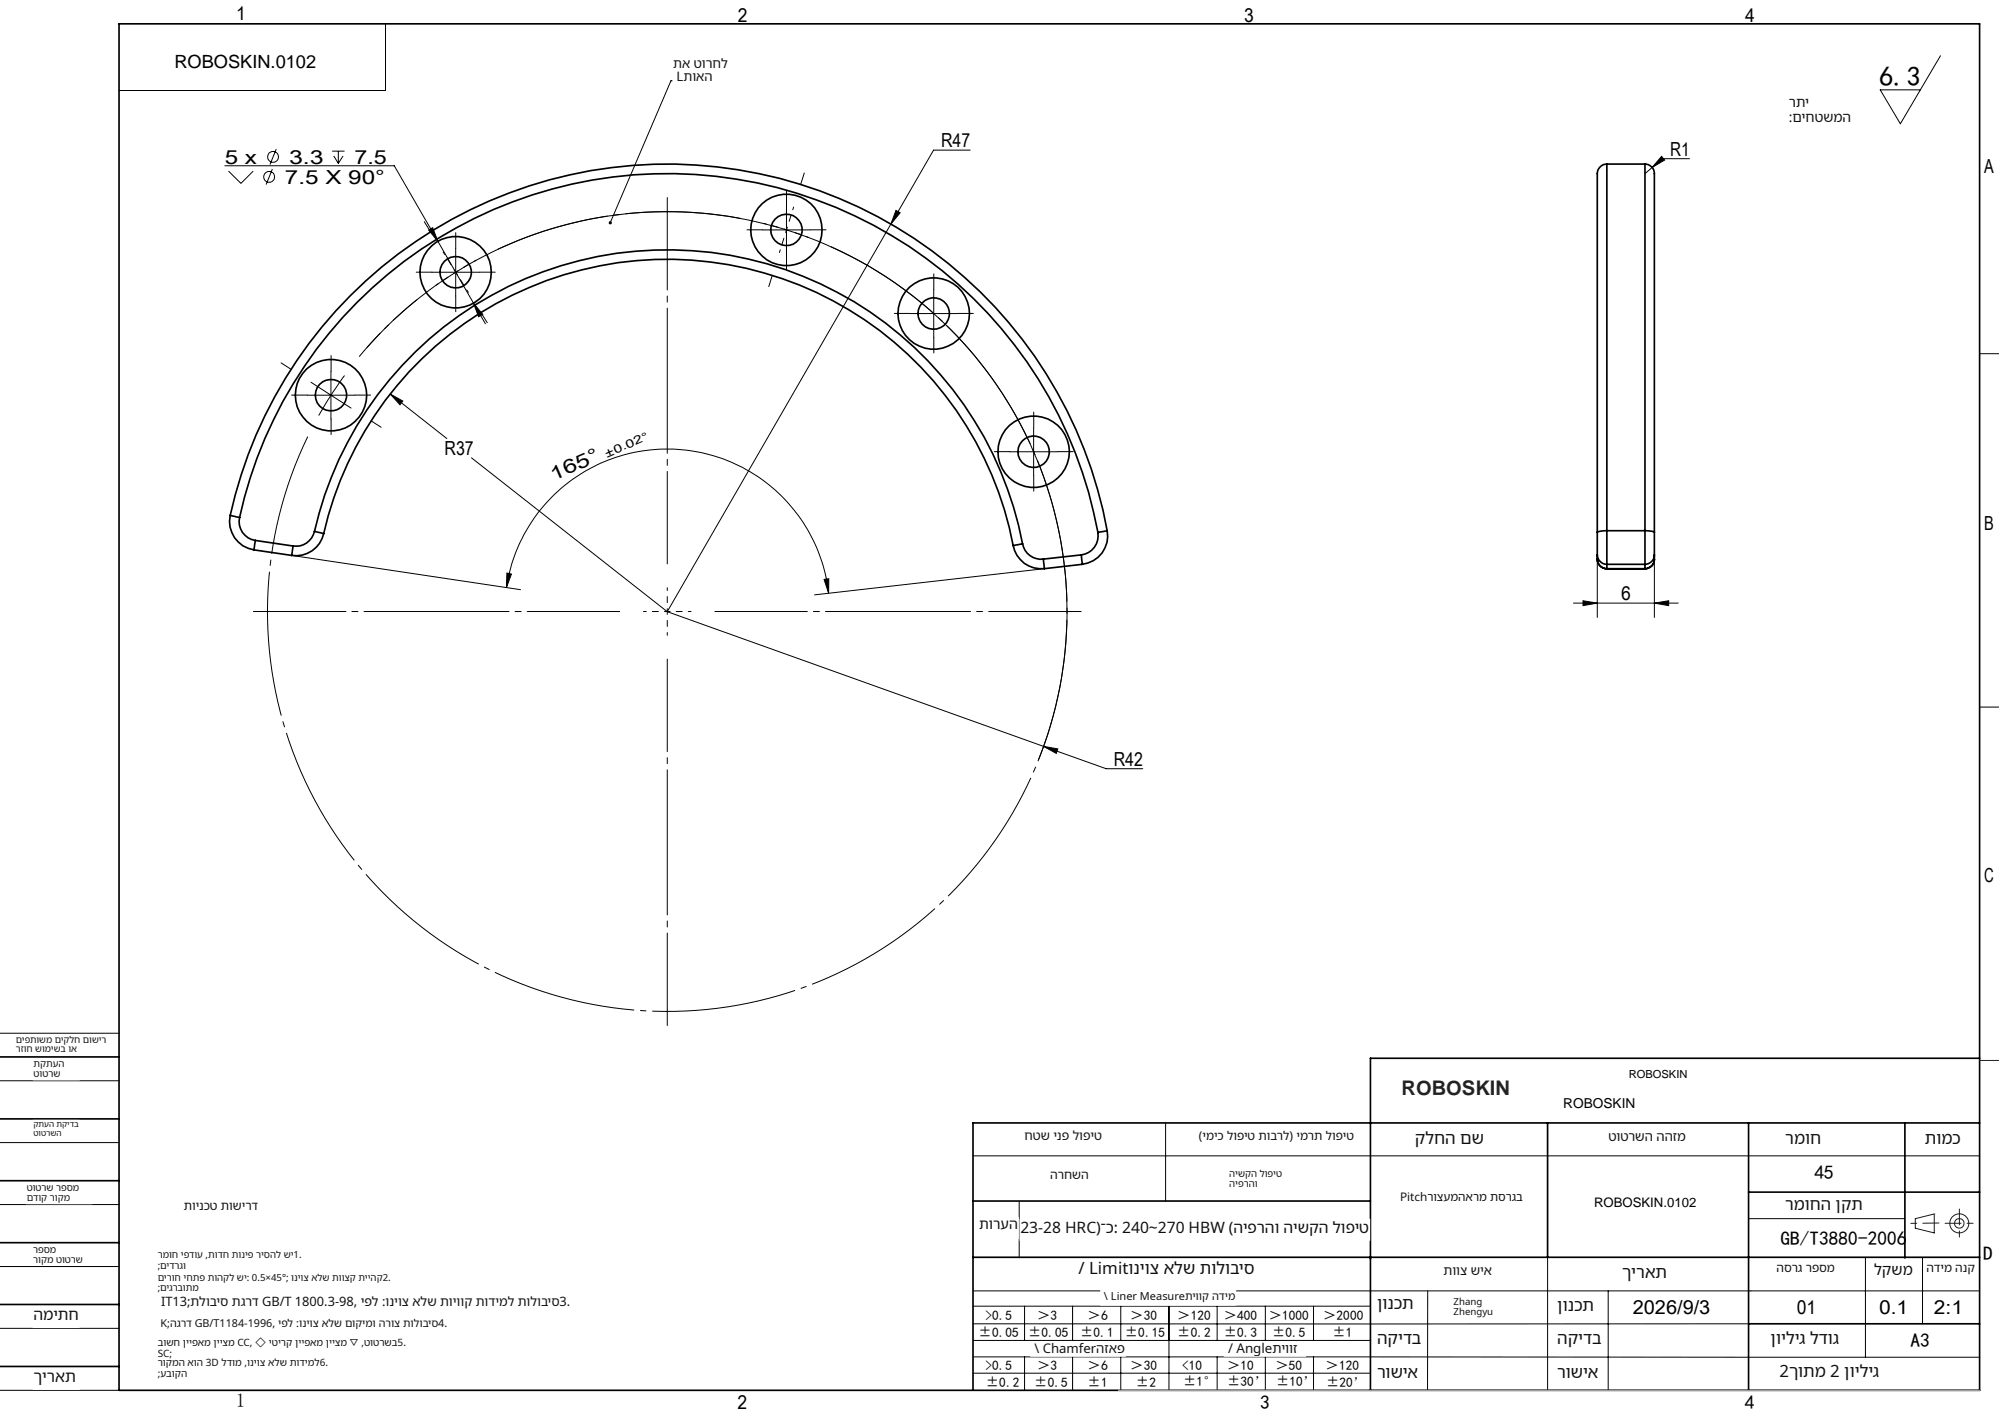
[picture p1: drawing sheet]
<svg xmlns="http://www.w3.org/2000/svg" width="420mm" height="297mm" viewBox="0 0 420 297" stroke-linecap="round" stroke-linejoin="round" font-family="sans-serif">
<g fill="none" stroke="#000" stroke-width=".21">
<path d="M81 5v14h-56M159.2 17h-18.2l-12.8 29.8M407.7 11.7l-8.4 14.3-4.3-7.1h8.5M47.2 34.8h35.6l19.2 33.2M48 35.9l2.6 2.6 2.6-2.6M57.2 35.5l-1.3 3.3M58 31.3l-1.3 3.3M69.8 31.7h2.6M70.1 32.8l1 1.5M71.1 31.7v2.6M72.1 32.8l-1 1.5M203.8 31.5h-7.7l-8.9 15.6"/>
<path d="M347.1 35.2l-1.5 1.3M349.1 32.8l.6 .8-2.6 1.6zM355 33.3h-5.7l-2.2 1.9M90.1 48.3l.8-.5 1.1 2.9zM90.7 57.2h10M95.7 52.2v10M160.2 48.3h10M165.2 43.3v10M187.2 47.1l-47 81.4M188.2 44.2l.9 .5-1.9 2.4zM69.5 78v10M72.4 78.9l-2.9 4.1"/>
<path d="M77.1 73a84 84 0 0 1 107-16.1 84 84 0 0 1 34.1 102.7M99.5 63.7l1.9 2.3-.9 .5zM191.2 65.9h10M196.2 60.9v10M415.9 74.3h4.1M64.6 83h9.9M65.3 80.3l4.2 2.7M69.5 83l-2.5 4.3M69.5 83l4.3 2.7M82 82.8l2.6 1.4-.6 .8zM82 82.8l11.9 9.3M99.1 96.2l41.1 32.3"/>
<path d="M212.2 94.9h10M217.2 89.9v10M61.3 116.7l48.1 7.2M219.4 119.4l-48.3 5.6M335.6 117.5v12.2M347.6 117.5v12.2M106.4 123.4a34.1 34.1 0 0 1 34.4-29.1 34.1 34.1 0 0 1 33.3 30.3M106.5 120.4l1 .2-1.1 2.8zM140.2 128.5l92.2 33h7.7M173.1 121.7l1-.1v3zM330.6 126.7h22M332.6 126.2l3 .5-3 .5z"/>
<path d="M347.6 126.7l3-.5v1zM219.3 156.8l2.9 .5-.3 1zM415.9 148.5h4.1M0 217h25M0 227h25M0 240h25M244.9 236v16.3M0 253h25M204.4 242.8h211.5M214.1 252.4v11.8M367.4 256h32.8M0 266h25"/>
<path d="M0 279h25M204.4 271.1h211.5M204.4 278.1h163M204.4 274.4h83.5M215.3 274.4v7.1M225.4 274.4v7.1M235.5 274.4v7.1M245.6 274.4v17.6M255.7 274.4v7.1M265.9 274.4v7.1M276 274.4v7.1M300 271.1l-.1 21"/>
<path d="M325.2 264.1v27.9M337.9 271.1v20.9M391.9 264.1v21M403.9 264.1v14M0 292h25M204.4 285l211.5 .1M204.4 288.4h83.5M204.5 281.5h83.5M215.3 285v7M225.4 285v7M235.5 285v7M255.7 285v7"/>
<path d="M265.9 285v7M276 285v7M287.9 292h128"/>
<circle cx="56.6" cy="37.1" r="1.13"/>
<circle cx="57.4" cy="33" r="1.14"/>
</g>
<path d="M95.8 57.2l4.3-2.5M95.8 57.2l-4.2 2.7M165.3 48.3l4.7 1.6M165.3 48.3l-4.9-1.4" fill="none" stroke="#000" stroke-width=".21" stroke-dasharray="30.5 1.3 1.3 1.3" stroke-dashoffset="29.9" stroke-linecap="butt"/>
<path d="M75.5 74.9a84 84 0 0 1 12.1-11.9" fill="none" stroke="#000" stroke-width=".21" stroke-dasharray="30.5 1.3 1.3 1.3" stroke-dashoffset="23.8" stroke-linecap="butt"/>
<path d="M104.5 52.4a84 84 0 0 1 51.1-6.5" fill="none" stroke="#000" stroke-width=".21" stroke-dasharray="30.5 1.3 1.3 1.3" stroke-dashoffset="6.2" stroke-linecap="butt"/>
<path d="M174.6 51.8a84 84 0 0 1 41.9 111.8 84 84 0 0 1-112.3 40.8 84 84 0 0 1-39.5-112.7" fill="none" stroke="#000" stroke-width=".21" stroke-dasharray="30.5 1.3 1.3 1.3" stroke-dashoffset="4.6" stroke-linecap="butt"/>
<g fill="none" stroke="#191924" stroke-width=".21">
<path d="M402.4 256l4-1v4l-4-1z"/>
<circle cx="411.7" cy="257" r="1"/>
<circle cx="411.7" cy="257" r="2"/>
</g>
<g fill="none" stroke="#000" stroke-width=".21" stroke-dasharray="30.5 1.3 1.3 1.3">
<path d="M168.2 38.7l.8-2.4M90.5 48.7l-1.4-2.1M90.8 57.2h-3.3M95.8 52.2v-3.3M100.8 57.2h3.3M160.3 48.3h-3.3M162.3 57.8l-.8 2.4M165.3 43.3v-3.3M165.3 53.3v3.3M170.3 48.3h3.3M61.2 77.6l-2.1-1.4M69.6 78v-3.3"/>
<path d="M95.8 62.2v3.3M101 65.7l1.4 2.1M191.2 65.8h-3.3M196.2 60.8v-3.3M196.2 70.8v3.3M201.2 65.8h3.3M64.6 83h-3.3M69.6 88v3.3M74.6 83h3.3M78 88.4l2.1 1.3M212.2 94.9h-3.3M217.2 89.9v-3.3"/>
<path d="M217.2 99.9v3.3M222.2 94.9h3.3"/>
</g>
<path d="M95.8 57.2l-2.7-4.3M95.8 57.2l2.6 4.2M165.3 48.3l1.4-4.8M165.3 48.3l-1.5 4.7M140.2 128.4v-5M140.2 128.4h5M140.2 128.4v5M140.2 128.4h-5" fill="none" stroke="#000" stroke-width=".21" stroke-dasharray="30.5 1.3 1.3 1.3" stroke-dashoffset="29.9"/>
<path d="M140.2 118.4v-76.9M130.2 128.4h-77M140.2 138.4v77M150.2 128.4h77" fill="none" stroke="#000" stroke-width=".21" stroke-dasharray="30.5 1.3 1.3 1.3" stroke-dashoffset="11"/>
<g fill="none" stroke="#000" stroke-width=".35">
<path d="M25 5h390.9v287h-390.9zM337.6 34.5a2.13 2.13 0 0 0-2 2.5v74.8M337.6 34.5v77M337.6 34.5h8M345.6 34.5a2.08 2.08 0 0 1 2 2.5v74.8M345.6 34.5v77M48.4 108.3l1.9 .4M48.4 108.3a6 6 0 0 0 4.9 7.2M48.4 108.3a94 94 0 0 1 93.4-73.8 94 94 0 0 1 90.8 77M50.3 108.7a92 92 0 0 1 91.5-72.2 92 92 0 0 1 88.9 75.3M50.3 108.7a4 4 0 0 0 3.4 4.8M53.3 115.5l8 1.2"/>
<path d="M53.7 113.5l-.4 2M53.7 113.5l7.9 1.2M61.6 114.7l-.3 2M66.1 111.6a4 4 0 0 1-4.5 3.1M66.1 111.6a76 76 0 0 1 75.4-59.1 76 76 0 0 1 73.3 61.7M66.1 111.6l1.9 .5M68 112.1a6 6 0 0 1-6.7 4.6M68 112.1a74 74 0 0 1 73.5-57.6 74 74 0 0 1 71.4 60.1M212.9 114.6a6 6 0 0 0 6.5 4.8M214.8 114.2a4 4 0 0 0 4.4 3.2M214.8 114.2l-1.9 .4M219.2 117.4l.2 2"/>
<path d="M227.2 116.6l.2 1.9M227.2 116.6l-8 .8M227.4 118.5l-8 .9M230.7 111.8a4.1 4.1 0 0 1-3.5 4.8M232.6 111.5a6 6 0 0 1-5.2 7M232.6 111.5l-1.9 .3M335.6 117.5a2.05 2.05 0 0 0 2 2M335.6 111.8v4.8M335.6 116.6a2.05 2.05 0 0 0 2 1.9M335.6 117.4a2.05 2.05 0 0 0 2 2h8a1.99 1.99 0 0 0 2-2M335.6 116.6v.9M337.6 111.5v7"/>
<path d="M337.6 111.5a3.3 3.3 0 0 0-2 .3M337.6 119.5h8M337.6 118.5h8M337.6 111.5h8M337.6 118.5v1M345.6 111.5v7M345.6 111.5a3 3 0 0 1 2 .3M345.6 118.5v1M347.6 117.5a1.99 1.99 0 0 1-2 2M347.6 116.6a1.99 1.99 0 0 1-2 1.9M347.6 111.8v4.8M347.6 116.6v.9"/>
<path d="M0 222h25M0 235h25M325.2 235.9v28.2M367.4 235.9v56.1M400.2 235.9v28.3M415.9 235.9h-211.5v56.1M415.9 222.3h-128v69.7M0 248h25M204.4 252.3h83.5M367.4 250.4h48.5M0 261h25M0 274h25"/>
<path d="M204.4 264.1h211.5M367.4 278.1h48.5M0 287h25"/>
<circle cx="95.7" cy="57.2" r="3.3"/>
<circle cx="95.7" cy="57.2" r="7.5"/>
<circle cx="165.2" cy="48.3" r="3.3"/>
<circle cx="165.2" cy="48.3" r="7.5"/>
<circle cx="196.2" cy="65.9" r="7.5"/>
<circle cx="196.2" cy="65.9" r="3.3"/>
<circle cx="69.6" cy="83" r="3.3"/>
<circle cx="69.6" cy="83" r="7.5"/>
<circle cx="217.2" cy="94.9" r="7.5"/>
<circle cx="217.2" cy="94.9" r="3.3"/>
</g>
<path d="M407.4 256.9l-5.9 .1M408.7 256.9h6M411.7 253.9v6" fill="none" stroke="#191924" stroke-width=".21" stroke-dasharray="6.3 1.3 1.3 1.3" stroke-dashoffset="3"/>
<path d="M235 292h180.9" fill="none" stroke="#c0c0c0" stroke-width=".21"/>
<path d="M415.9 222.7h4.1" fill="none" stroke="#00f" stroke-width=".21"/>
<path d="M406.4 255h.1" fill="none" stroke="#0ff" stroke-width=".21"/>
<g fill="#000">
<path d="M128.1 46.5a.33 .33 0 0 1 .5 .3 .33 .33 0 0 1-.5 .3l.1-.3-.1 .3a.33 .33 0 0 1-.2-.3 .33 .33 0 0 1 .2-.3z"/>
<path d="M99.5 63.7l1 2.8 .9-.5zM90.1 48.3l1.9 2.4-1.1-2.9zM219.3 156.8l2.6 1.5 .3-1zM188.2 44.2l-1 2.9 1.9-2.4zM82 82.8l2 2.2 .6-.8zM349.1 32.8l-2 2.4 2.6-1.6z"/>
<path d="M106.5 120.4l-.1 3 1.1-2.8zM173.1 121.7l1 2.9v-3z"/>
<path d="M332.6 126.2l3 .5-3 .5zM347.6 126.7l3-.5v1z"/>
</g>
<g fill="#fff" stroke="#fff" stroke-width=".35">
<path d="M36.7 9.6h31v5.9h-31z"/>
<path d="M334.9 250.2h22.3v4.3h-22.3z"/>
<path d="M141.5 12h18.3v5.7h-18.3z"/>
<path d="M38.6 252.1h15.6v4.8h-15.6z"/>
<path d="M33.1 262.7h31.4v4.2h-31.4z"/>
<path d="M33.1 267.4h56v4.3h-56z"/>
<path d="M33.1 272.2h87.5v4.2h-87.5z"/>
<path d="M33.1 276.9h61.5v4.3h-61.5z"/>
<path d="M33.1 281h54.1v4.4h-54.1z"/>
<path d="M33.1 285.2h37v4.5h-37z"/>
<path d="M375.9 20.2h17.4v6h-17.4z"/>
<path d="M5.6 248.5h13.6v4.3h-13.6z"/>
<path d="M7 274.5h9.6v4.3h-9.6z"/>
<path d="M7 287.5h9.6v4.3h-9.6z"/>
<path d="M7 261.5h10.9v4.2h-10.9z"/>
<path d="M3.3 217.4h19.1v4.2h-19.1z"/>
<path d="M7 235.4h9.6v4.2h-9.6z"/>
<path d="M7.1 222.5h9.5v4.2h-9.5z"/>
<path d="M293.5 250.2h26.5v4.3h-26.5z"/>
<path d="M404.4 237.3h8.2v4.2h-8.2z"/>
<path d="M215.3 237.3h16.3v4.2h-16.3z"/>
<path d="M251.9 237.3h32.6v4.2h-32.6z"/>
<path d="M205.7 255.8h8.2v4.2h-8.2z"/>
<path d="M220.6 245.5h8.2v4.3h-8.2z"/>
<path d="M258.3 245.5h16.3v4.3h-16.3z"/>
<path d="M214.4 256.2h73.3v4.2h-73.3z"/>
<path d="M375.1 237.3h16.3v4.3h-16.3z"/>
<path d="M337.9 237.3h16.3v4.3h-16.3z"/>
<path d="M342.2 224.2h50.8v4.4h-50.8z"/>
<path d="M297.3 237.3h16.3v4.2h-16.3z"/>
<path d="M404.8 265.2h10.2v4.2h-10.2z"/>
<path d="M393.7 265.2h8.2v4.2h-8.2z"/>
<path d="M289.3 272h10.2v4.2h-10.2z"/>
<path d="M303.3 265.5h10.2v4.2h-10.2z"/>
<path d="M289.3 279.5h10.2v4.2h-10.2z"/>
<path d="M327.2 286.5h10.2v4.3h-10.2z"/>
<path d="M373 286.3h36.6v4.2h-36.6z"/>
<path d="M327.2 279.4h10.2v4.2h-10.2z"/>
<path d="M373.2 265.2h12.3v4.2h-12.3z"/>
<path d="M289.3 286.6h10.2v4.2h-10.2z"/>
<path d="M305.4 272.5h12.2v4.3h-12.2z"/>
<path d="M231.3 271.1h28.3v3h-28.3z"/>
<path d="M216.6 281.9h19.8v2.9h-19.8z"/>
<path d="M257.3 281.9h16.9v2.9h-16.9z"/>
<path d="M225.7 264.7h39.5v5.2h-39.5z"/>
<path d="M372 279.5h16.3v4.2h-16.3z"/>
<path d="M340.8 265.5h10.2v4.2h-10.2z"/>
<path d="M327.2 272.5h10.2v4.3h-10.2z"/>
<path d="M375.1 251.4h16.3v4.2h-16.3z"/>
<path d="M328.5 229.2h78.3v4.4h-78.3z"/>
<path d="M342.2 223.6h51.5v3.6h-51.5z"/>
</g>
<text font-size="5.8" x="394.8" y="18">6.3</text>
<text font-size="4.2" fill="#1f2633" x="294.5" y="230">ROBOSKIN</text>
<g font-size="4.1">
<text x="49.6" y="4.3">1</text>
<text x="155.1" y="4.6">2</text>
<text x="261.4" y="4.6">3</text>
<text x="366.6" y="4.6">4</text>
<text x="47.3" y="34.4">5 x</text>
<text x="60.7" y="34.4">3.3</text>
<text x="74.5" y="34.4">7.5</text>
<text x="197.7" y="31">R47</text>
<text x="350.9" y="32.7">R1</text>
<text x="59.9" y="38.6">7.5 X 90°</text>
<text x="416.9" y="36.3">A</text>
<text x="93.4" y="95.6">R37</text>
<text x="116.3" y="101" transform="rotate(-23 116.3 101)">165°</text>
<text x="416.9" y="111.3">B</text>
<text x="340.6" y="126.1">6</text>
<text x="234" y="160.9">R42</text>
<text x="416.9" y="185.3">C</text>
<text x="381.2" y="247.7">45</text>
<text x="374.1" y="261.4">GB/T3880-2006</text>
<text x="416.7" y="264.6">D</text>
<text x="343.1" y="276">2026/9/3</text>
<text x="377.5" y="276">01</text>
<text x="394.8" y="276">0.1</text>
<text x="406.3" y="276">2:1</text>
<text x="401.4" y="283">A3</text>
<text x="49.6" y="295.6">1</text>
<text x="154.9" y="296">2</text>
<text x="264.7" y="296">3</text>
<text x="366.6" y="296">4</text>
</g>
<text font-size="3.8" x="36.7" y="14.2">ROBOSKIN.0102</text>
<g font-size="3.5" fill="#111">
<text x="297.3" y="240.2">קלחה םש</text>
<text x="375.1" y="240.2">רמוח</text>
<text x="404.4" y="240.2">תומכ</text>
<text x="375.1" y="254.2">רמוחה ןקת</text>
<text x="226.6" y="267.6">/ Limitוניוצ אלש תולוביס</text>
<text x="340.8" y="268.4">ךיראת</text>
<text x="289.3" y="274.9">ןונכת</text>
<text x="327.2" y="275.4">ןונכת</text>
<text x="289.3" y="282.4">הקידב</text>
<text x="327.2" y="282.3">הקידב</text>
<text x="372" y="282.4">ןויליג לדוג</text>
<text x="289.3" y="289.5">רושיא</text>
<text x="327.2" y="289.4">רושיא</text>
<text x="373.9" y="289.2">2ךותמ 2 ןויליג</text>
</g>
<g font-size="3.3" fill="#111">
<text x="214.4" y="258.9">23-28 HRC(־כ: 240~270 HBW )היפרהו הישקה לופיט</text>
<text x="7" y="277.2">המיתח</text>
<text x="7" y="290.3">ךיראת</text>
</g>
<text font-size="3.2" fill="#111" x="393.7" y="267.8">לקשמ</text>
<text font-size="3" fill="#111" x="205.7" y="258.2">תורעה</text>
<g font-size="2.9" fill="#111">
<text x="375.9" y="22.5">רתי</text>
<text x="375.9" y="25.6">:</text>
<text x="376.6" y="25.6">םיחטשמה</text>
</g>
<text font-size="2.9" x="328.5" y="232.7">ROBOSKIN</text>
<g font-size="2.8" fill="#111">
<text x="337.9" y="239.6">טוטרשה ההזמ</text>
<text x="217.4" y="284.1">\ Chamferהזאפ</text>
<text x="258" y="284.2">/ Angleתיווז</text>
</g>
<g font-size="2.8">
<text x="334.9" y="253.6">ROBOSKIN.0102</text>
<text x="205.6" y="280.8">±0.05</text>
<text x="207" y="277.2">&gt;0.5</text>
<text x="216" y="280.8">±0.05</text>
<text x="217.9" y="277.2">＞3</text>
<text x="227" y="280.8">±0.1</text>
<text x="228.5" y="277.2">＞6</text>
<text x="236.3" y="280.8">±0.15</text>
<text x="237.5" y="277.2">＞30</text>
<text x="247.4" y="280.8">±0.2</text>
<text x="247.4" y="277.2">＞120</text>
<text x="257.1" y="280.8">±0.3</text>
<text x="257.1" y="277.2">＞400</text>
<text x="266.6" y="277.2">＞1000</text>
<text x="267.3" y="280.8">±0.5</text>
<text x="278" y="277.2">＞2000</text>
<text x="279.9" y="280.8">±1</text>
<text x="207" y="287.8">&gt;0.5</text>
<text x="217.9" y="287.8">＞3</text>
<text x="228.5" y="287.8">＞6</text>
<text x="237.5" y="287.8">＞30</text>
<text x="248.4" y="287.8">&lt;10</text>
<text x="257.8" y="287.8">＞10</text>
<text x="268" y="287.8">＞50</text>
<text x="278.5" y="287.8">＞120</text>
<text x="207.1" y="291.3">±0.2</text>
<text x="217.3" y="291.3">±0.5</text>
<text x="228.5" y="291.3">±1</text>
<text x="238.7" y="291.3">±2</text>
<text x="248.6" y="291.1">±1°</text>
<text x="257.8" y="291.1">±30’</text>
<text x="268.1" y="291.1">±10’</text>
<text x="278.6" y="291.2">±20’</text>
</g>
<g font-size="2.7" fill="#111">
<text x="141.5" y="14.2">תא טורחל</text>
<text x="142.2" y="17.1">Lתואה</text>
<text x="303.3" y="267.7">תווצ שיא</text>
<text x="33.8" y="274.4">IT13;תלוביס תגרד GB/T 1800.3-98, יפל :וניוצ אלש תויווק תודימל תולוביס3.</text>
</g>
<g font-size="2.6" fill="#111">
<text x="215.3" y="239.5">חטש ינפ לופיט</text>
<text x="220.6" y="247.7">הרחשה</text>
<text x="38.6" y="254.2">תוינכט תושירד</text>
</g>
<g font-size="2.5" fill="#111">
<text x="251.9" y="239.4">)ימיכ לופיט תוברל( ימרת לופיט</text>
<text x="294.2" y="252.3">Pitchרוצעמהארמ תסרגב</text>
<text x="373.2" y="267.3">הסרג רפסמ</text>
<text x="404.8" y="267.3">הדימ הנק</text>
</g>
<text font-size="2.4" x="127.5" y="96.1" transform="rotate(-23 127.5 96.1)">± 0 .0 2 °</text>
<text font-size="2.3" x="342.2" y="226.5">ROBOSKIN</text>
<g font-size="2.3" fill="#111">
<text x="231.9" y="273">\ Liner Measureתיווק הדימ</text>
<text x="33.7" y="278.8">K;הגרד GB/T1184-1996, יפל :וניוצ אלש םוקימו הרוצ תולוביס4.</text>
</g>
<g font-size="2.1" fill="#111">
<text x="33.1" y="287">רוקמה אוה 3D לדומ ,וניוצ אלש תודימל6.</text>
<text x="33.1" y="285">SC;</text>
<text x="33.1" y="282.7">בושח ןייפאמ ןייצמ CC, ◇ יטירק ןייפאמ ןייצמ ▽ ,טוטרשב5.</text>
<text x="33.1" y="289.2">;</text>
<text x="33.7" y="289.2">עבוקה</text>
</g>
<g font-size="2" fill="#111">
<text x="3.3" y="219">םיפתושמ םיקלח םושיר</text>
<text x="3.3" y="221">רזוח שומישב וא</text>
<text x="7.1" y="224.2">תקתעה</text>
<text x="7.1" y="226.3">טוטרש</text>
<text x="5.6" y="250.2">טוטרש רפסמ</text>
<text x="258.3" y="247.2">הישקה לופיט</text>
<text x="258.3" y="249.3">היפרהו</text>
<text x="5.6" y="252.3">םדוק רוקמ</text>
<text x="7" y="263.1">רפסמ</text>
<text x="7" y="265.3">רוקמ טוטרש</text>
<text x="33.1" y="269.1">םירוח יחתפ תוהקל שי: 0.5×45°; וניוצ אלש תווצק תייהק2.</text>
<text x="33.1" y="264.3">רמוח יפדוע ,תודח תוניפ ריסהל שי1.</text>
<text x="33.1" y="266.5">;</text>
<text x="33.7" y="266.5">םידרגו</text>
<text x="33.1" y="271.2">;</text>
<text x="33.7" y="271.2">םיגרבותמ</text>
<text x="305.4" y="274.2">Zhang</text>
<text x="305.4" y="276.3">Zhengyu</text>
</g>
<g font-size="1.7" fill="#111">
<text x="7" y="238.6">טוטרשה</text>
<text x="7" y="236.8">קתעה תקידב</text>
</g>
</svg>
